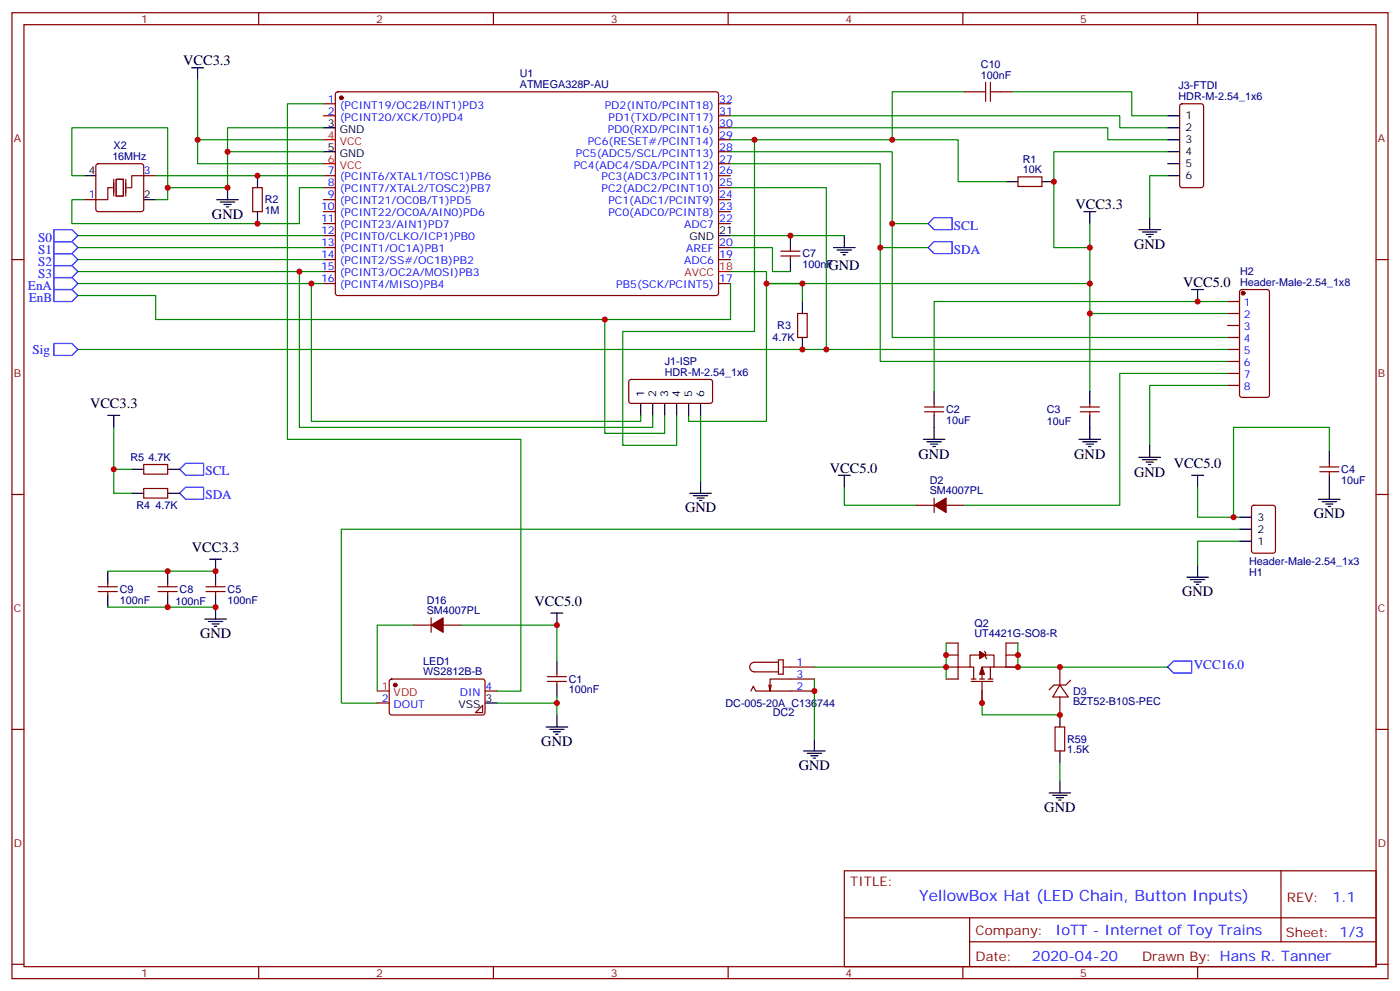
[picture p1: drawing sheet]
<svg xmlns="http://www.w3.org/2000/svg" width="412mm" height="292mm" viewBox="0 0 412 292" stroke-linecap="round" stroke-linejoin="round" font-family="sans-serif">
<g fill="none" stroke="#870000" stroke-width=".35">
<path d="M3.5 3.7h405.4v284.4h-405.4zM7.1 7.3h398.2v277.3h-398.2zM76.2 3.7v3.6M145.3 3.7v3.6M214.5 3.7v3.6M283.6 3.7v3.6M352.8 3.7v3.6M95.2 30.6h3.6M95.2 34.1h3.6M99 27.2l.5-.2 111.7 .1 .5 .6-.1 58.9-.6 .4-111.8-.1-.4-.6v-58.6zM211.7 30.6h3.5M211.7 34.1h3.5"/>
<path d="M211.7 37.6h3.5M284 27h3.5M294.6 27h3.5M347.7 30.8l.5-.2h5.6l.7 .4v23.5l-.4 .7h-5.9l-.7-.4v-23.5zM24.7 58.8h3.5M28.5 48.4l.4-.2h12.7l.5 .2 .2 .5v12.7l-.2 .5-.5 .2h-12.7l-.5-.2-.2-.5v-12.7zM42.3 51.7h3.6M74.4 55.2h2.9v7.1h-2.9zM95.2 51.7h3.6M95.2 55.2h3.6M95.2 58.8h3.6M211.7 51.7h3.5"/>
<path d="M211.7 55.2h3.5M211.7 58.8h3.5M211.7 48.2h3.5M211.7 44.7h3.5M211.7 41.1h3.5M299.9 52.1h7v2.8h-7zM3.5 76.4h3.6M95.2 76.4h3.6M95.2 62.3h3.6M95.2 65.8h3.6M95.2 69.4h3.6M95.2 72.9h3.6"/>
<path d="M95.2 79.9h3.6M211.7 76.4h3.5M211.7 62.3h3.5M211.7 65.8h3.5M211.7 72.9h3.5M230 75.4h5.7M230 73.9h5.7M232.8 72.9v1M232.8 75.4v1M405.3 76.4h3.6M95.2 83.5h3.6M211.7 83.5h3.5"/>
<path d="M234.9 92.3h2.9v7h-2.9zM361.6 88.8h3.5M361.6 92.3h3.5M361.6 95.8h3.5M361.6 99.3h3.5M365.4 85.4l.4-.2h7.4l.7 .5v30.6l-.4 .6-7.7 .1-.6-.5-.1-30.6zM185.4 111.9l.5-.2h23.6l.4 .7-.1 5.9-.6 .4h-23.6l-.4-.7v-5.6zM272.3 119.8h5.7M275.2 118.7v1.1M318.2 119.8h5.6M321 118.7v1.1M361.6 102.9h3.5"/>
<path d="M361.6 106.4h3.5M361.6 109.9h3.5M361.6 113.5h3.5M42.3 136.7h7.1v2.9h-7.1zM272.3 121.2h5.7M275.2 121.2v1.1M318.2 121.2h5.6M321 121.2v1.1M388.8 138.9h5.6M388.8 137.4h5.6M391.6 136.4v1M391.6 138.9v1"/>
<path d="M3.5 145.6h3.6M42.3 143.8h7.1v2.8h-7.1zM269.9 148.7h5.3M275.2 146.6v4.2M278.7 148.7h5.3M368.9 148.9l.5-.2h5.6l.7 .5v12.9l-.5 .7h-5.8l-.7-.4v-13zM405.3 145.6h3.6M28.9 174.1h5.7M28.9 172.7h5.7M31.7 171.7v1M31.7 174.1v1.1M46.6 174.1h5.6"/>
<path d="M46.6 172.7h5.6M49.4 171.7v1M49.4 174.1v1.1M60.7 174.1h5.6M60.7 172.7h5.6M63.5 171.7v1M63.5 174.1v1.1M121.7 184h5.3M127 181.9v4.2M130.5 184h5.3M161.2 199.2h5.7M164 198.1v1.1"/>
<path d="M229.3 194.2h1.4v4.3h-1.4zM229.3 194.9h-7.1a1.41 1.41 0 0 0-1.4 1.5 1.41 1.41 0 0 0 1.4 1.4h7.1M230.7 196.4h9.2M239.9 199.9h-13.1v3.5l-.3-1.8M278.7 189.3h3.5v7.1h-3.5M278.7 192.8h3.5M285.8 196.4h-3.6v3.5h-3.5M286.1 199.9h1.4M288.6 192.8h-2.8v3.6h1v3.5M288.6 199.9h1.4M290 191.8l.3 .3v1.4l.4 .4M290.3 192.8h2.5v3.6h-3.5v3.5"/>
<path d="M291 199.9h1.5M291.7 196.4v3.5M296.3 196.4h3.6M296.3 192.8h3.6M299.9 189.3h-3.6v7.1h-3.5M312.2 196.4v5.2M3.5 214.7h3.6M111.1 206.9h3.6M114.9 200.1l.5-.2h27l.5 .7-.1 9.4-.6 .5-27.1-.1-.4-.6v-9.2zM142.2 207.6v2.2h-2.1zM142.9 203.4h3.5M161.2 200.6h5.7"/>
<path d="M164 200.6v1M221.2 203.4l.7-1.4 .7 1.4h17.3M227.2 201.6l-.4 1.8M286.1 200.6h6.4M289.3 200.6v6.3M310.8 214h2.8v7.1h-2.8zM312.2 201.6l2.5 3.6h-4.6zM312.2 205.2v5.3M315.4 200.2l-1.4 1.4h-3.6l-1.4 1.5M405.3 214.7h3.6M248.7 256.3h156.6v28.3h-156.6zM377.3 256.4v20.8"/>
<path d="M248.7 270.2h156.5M285.6 277.2h119.6M285.6 270.2v14.1M3.5 283.8h3.6M76.2 284.6v3.5M145.3 284.6v3.5M214.5 284.6v3.5M283.6 284.6v3.5M352.8 284.6v3.5M405.3 283.8h3.6"/>
</g>
<g fill="#870000" stroke="#870000" stroke-width=".35">
<path d="M127 184l3.5-2.1v4.2z"/>
<path d="M289.3 196.4l.7 2.1h-1.4z"/>
<path d="M288.6 191.8l1.7 1-1.7 1.1z"/>
<path d="M275.2 148.7l3.5-2.1v4.2z"/>
<circle cx="366.2" cy="86.3" r=".53"/>
<circle cx="100.5" cy="28.8" r=".53"/>
<circle cx="116.4" cy="201.6" r=".53"/>
</g>
<g fill="none" stroke="#000" stroke-width=".35">
<path d="M56.4 20h3.6M58.2 20v3.5M95.2 37.6h3.6M344 37.6h3.5M344 34.1h3.5M24.7 51.7h3.5M42.3 58.8h3.6M63.9 58.8h6.3M64.9 59.5h4.2M67 55.2v3.6M75.8 51.7v3.5M95.2 44.7h3.6"/>
<path d="M296.3 53.5h3.6M306.9 53.5h3.5M344 44.7h3.5M344 51.7h3.5M344 41.1h3.5M344 48.2h3.5M66 60.2h2.1M66.7 60.9h.7M75.8 62.3v3.5M211.7 69.4h3.5M232.8 69.4v3.5M232.8 76.4v3.5"/>
<path d="M245.5 72.9h6.4M246.6 73.6h4.2M247.6 74.3h2.2M248.4 75h.7M248.7 69.4v3.5M319.3 62.3h3.5M321 62.3v3.5M335.5 67.6h6.3M336.5 68.3h4.3M337.6 69h2.1M338.3 69.7h.7M338.7 64.1v3.5"/>
<path d="M236.4 88.8v3.5M236.4 99.3v3.6M351 85.2h3.5M352.8 85.2v3.6M188.7 118.7v3.6M192.3 118.7v3.6M195.8 118.7v3.6M199.3 118.7v3.6M202.8 118.7v3.6M206.4 118.7v3.6M275.2 115.2v3.5M321 115.2v3.5"/>
<path d="M31.7 122.3h3.6M33.5 122.3v3.5M38.8 138.1h3.5M49.4 138.1h3.5M246.9 139.9h3.6M248.7 139.9v3.5M272 129.3h6.3M273 130h4.3M274.1 130.7h2.1M274.8 131.4h.7M275.2 122.3v7M317.9 129.3h6.3"/>
<path d="M318.9 130h4.2M320 130.7h2.1M320.7 131.4h.7M321 122.3v7M335.5 134.6h6.3M336.5 135.3h4.3M337.6 136h2.1M338.3 136.7h.7M338.7 131.1v3.5M351 139.9h3.5M352.8 139.9v3.5M391.6 132.9v3.5"/>
<path d="M391.6 139.9v7.1M38.8 145.2h3.5M49.4 145.2h3.5M203.2 145.2h6.3M204.3 145.9h4.2M205.3 146.6h2.1M206 147.3h.7M206.4 141.7v3.5M365.1 152.3h3.6M365.1 159.3h3.6M365.1 155.8h3.6M388.4 147h6.4"/>
<path d="M389.5 147.7h4.2M390.5 148.4h2.1M391.2 149.1h.7M31.7 168.1v3.6M31.7 175.2v3.5M49.4 168.1v3.6M49.4 175.2v3.5M61.7 164.6h3.6M63.5 164.6v7.1M63.5 175.2v7M349.6 169.9h6.4M350.7 170.6h4.2"/>
<path d="M351.7 171.3h2.1M352.4 172h.7M352.8 166.4v3.5M60.3 182.2h6.4M61.4 183h4.2M62.4 183.7h2.2M63.1 184.4h.8M162.3 180.5h3.5M164 180.5v3.5M164 194.6v3.5M142.9 206.9h3.5M160.9 214h6.3"/>
<path d="M161.9 214.7h4.3M163 215.4h2.1M163.7 216.1h.7M164 201.6v3.6M164 210.5v3.5M239.9 217.5v3.6M312.2 210.5v3.5M236.7 221.1h6.4M237.8 221.8h4.2M238.8 222.5h2.1M239.5 223.2h.7M309 233.4h6.4"/>
<path d="M310.1 234.1h4.2M311.1 234.8h2.2M311.9 235.5h.7M312.2 221.1v3.5M312.2 229.9v3.5"/>
</g>
<g fill="none" stroke="#008700" stroke-width=".35">
<path d="M58.2 23.5v17.6h37M95.2 37.6h-28.2v7.1M95.2 30.6h-10.5v98.7h68.8v74.1h-7.1M215.2 34.1h114.6v3.5h14.2M215.2 37.6h111.1v3.5h17.7M284 27h-21.2v14.1h-47.6M298.1 27h35.3v7.1h10.6M24.7 51.7h-3.5v-14.1h28.2v21.2h-3.5M45.9 51.7h49.3M58.2 41.1v7.1h37M95.2 44.7h-28.2v10.5h-17.6M95.2 55.2h-7v10.6h-67v-7h3.5"/>
<path d="M215.2 48.2h44.1v58.2h102.3M215.2 44.7h47.6v54.6h98.8M215.2 55.2h28.2v47.7M222.2 41.1v56.5h-38.8v33.5h15.9v-8.8M262.8 41.1h19.4v12.4h14.1M344 51.7h-5.3v12.4M344 44.7h-33.6v28.2h10.6M22.9 69.4h72.3M22.9 72.9h72.3M22.9 76.4h72.3M22.9 79.9h72.3M88.2 79.9v45.9h104.1v-3.5"/>
<path d="M215.2 79.9h10.6v3.6h95.2M215.2 72.9h12.3v7h5.3M215.2 69.4h33.5M259.3 72.9h14.1M262.8 65.8h10.6M321 65.8v26.5h40.6M22.9 83.5h72.3M91.7 83.5v40.5h97v-1.7M178.2 94.1v33.5h17.6v-5.3M215.2 83.5v10.6h-169.3v-7.1h-23M225.8 83.5h10.6v5.3M236.4 83.5h-10.6v40.5h-23v-1.7"/>
<path d="M321 92.3v22.9M361.6 88.8h-86.4v26.4M22.9 102.9h338.7M361.6 113.5h-22.9v17.6M361.6 109.9h-31.8v38.8h-45.8M33.5 138.1v7.1h5.3M33.5 125.8v12.3h5.3M206.4 122.3v19.4M391.6 132.9v-7.1h-28.2v26.5M248.7 143.4v5.3h21.2M352.8 143.4v8.9h12.3M365.1 159.3h-12.3v7.1"/>
<path d="M365.1 155.8h-264.6v51.1h10.6M31.7 168.1h31.8M31.7 178.7h31.8M121.7 184h-10.6v19.4M135.8 184h28.2v10.6M239.9 199.9v17.6M239.9 196.4h38.8M278.7 189.3v10.6M296.3 196.4h47.7M299.9 189.3v7.1M146.4 206.9h17.6M164 205.2v5.3"/>
<path d="M289.3 203.4v7.1h22.9M312.2 224.6v5.3"/>
</g>
<path d="M95.2 41.1h3.6M95.2 48.2h3.6M211.7 79.9h3.5M111.1 203.4h3.6" fill="none" stroke="#f00" stroke-width=".35"/>
<path d="M15.9 67.6h5.3l1.7 1.8-1.7 1.7h-5.3zM15.9 71.1h5.3l1.7 1.8-1.7 1.7h-5.3zM15.9 74.6h5.3l1.7 1.8-1.7 1.8h-5.3zM15.9 78.2h5.3l1.7 1.7-1.7 1.8h-5.3zM275.2 64.1h5.3v3.5h-5.3l-1.8-1.8zM275.2 71.1h5.3v3.5h-5.3l-1.8-1.7zM15.9 81.7h5.3l1.7 1.8-1.7 1.7h-5.3zM15.9 85.2h5.3l1.7 1.8-1.7 1.8h-5.3zM15.9 101.1h5.3l1.7 1.8-1.7 1.7h-5.3zM54.7 136.4h5.3v3.5h-5.3l-1.8-1.8zM54.7 143.4h5.3v3.6h-5.3l-1.8-1.8zM344 196.4l1.7-1.8h5.3v3.5h-5.3z" fill="none" stroke="#00f" stroke-width=".35"/>
<path d="M33.2 55.2h-1.5v3.6h-3.5M33.5 52.8v4.9M34.2 52.8h2.1v4.9h-2.1zM37 52.8v4.9M42.3 51.7h-3.5v3.5h-1.4" fill="none" stroke="#870012" stroke-width=".35"/>
<path d="M287.5 27h2.8M290.3 24.2v5.6M291.7 27h2.9M291.7 24.2v5.6" fill="none" stroke="#a10000" stroke-width=".35"/>
<g fill="#c00">
<circle cx="88.2" cy="79.9" r=".88"/>
<circle cx="178.2" cy="94.1" r=".88"/>
<circle cx="225.8" cy="83.5" r=".88"/>
<circle cx="236.4" cy="102.9" r=".88"/>
<circle cx="75.8" cy="65.8" r=".88"/>
<circle cx="75.8" cy="51.7" r=".88"/>
<circle cx="321" cy="83.5" r=".88"/>
<circle cx="310.4" cy="53.5" r=".88"/>
<circle cx="63.5" cy="168.1" r=".88"/>
<circle cx="49.4" cy="168.1" r=".88"/>
<circle cx="49.4" cy="55.2" r=".88"/>
<circle cx="67" cy="44.7" r=".88"/>
<circle cx="58.2" cy="41.1" r=".88"/>
<circle cx="321" cy="92.3" r=".88"/>
<circle cx="67" cy="55.2" r=".88"/>
<circle cx="363.4" cy="152.3" r=".88"/>
<circle cx="49.4" cy="178.7" r=".88"/>
<circle cx="63.5" cy="178.7" r=".88"/>
<circle cx="321" cy="72.9" r=".88"/>
<circle cx="262.8" cy="41.1" r=".88"/>
<circle cx="91.7" cy="83.5" r=".88"/>
<circle cx="236.4" cy="83.5" r=".88"/>
<circle cx="222.3" cy="41.1" r=".88"/>
<circle cx="243.4" cy="102.9" r=".88"/>
<circle cx="232.8" cy="69.4" r=".88"/>
<circle cx="33.5" cy="138.1" r=".88"/>
<circle cx="262.8" cy="65.8" r=".88"/>
<circle cx="259.3" cy="72.9" r=".88"/>
<circle cx="239.9" cy="203.4" r=".88"/>
<circle cx="278.7" cy="196.4" r=".88"/>
<circle cx="289.3" cy="206.9" r=".88"/>
<circle cx="299.9" cy="196.4" r=".88"/>
<circle cx="278.7" cy="192.8" r=".88"/>
<circle cx="299.9" cy="192.8" r=".88"/>
<circle cx="164" cy="184" r=".88"/>
<circle cx="164" cy="206.9" r=".88"/>
<circle cx="352.8" cy="88.8" r=".88"/>
<circle cx="312.2" cy="210.5" r=".88"/>
<circle cx="312.2" cy="196.4" r=".88"/>
</g>
<text font-size="4.6" fill="#00f" x="270.8" y="265.4">YellowBox Hat (LED Chain, Button Inputs)</text>
<g font-size="4.2">
<text x="54" y="19.3">VCC3.3</text>
<text x="62.4" y="64.4">GND</text>
<text x="316.8" y="61.6">VCC3.3</text>
<text x="334.1" y="73.2">GND</text>
<text x="244.1" y="79.6">GND</text>
<text x="348.5" y="84.5">VCC5.0</text>
<text x="26.5" y="120.2">VCC3.3</text>
<text x="270.6" y="135">GND</text>
<text x="316.4" y="135">GND</text>
<text x="345.8" y="137.8">VCC5.0</text>
<text x="244.5" y="139.2">VCC5.0</text>
<text x="334.1" y="140.3">GND</text>
<text x="201.8" y="150.8">GND</text>
<text x="387" y="152.6">GND</text>
<text x="56.5" y="162.5">VCC3.3</text>
<text x="157.4" y="178.4">VCC5.0</text>
<text x="348.2" y="175.5">GND</text>
<text x="58.9" y="187.9">GND</text>
<text x="159.5" y="219.6">GND</text>
<text x="235.3" y="226.7">GND</text>
<text x="307.6" y="239">GND</text>
</g>
<g font-size="4.2" fill="#00f">
<text x="392.5" y="265.6">1.1</text>
<text x="310.9" y="275.2">IoTT - Internet of Toy Trains</text>
<text x="304" y="283">2020-04-20</text>
</g>
<g font-size="3.9" fill="#00f">
<text x="11.3" y="71.1">S0</text>
<text x="281" y="67.6">SCL</text>
<text x="11.3" y="74.6">S1</text>
<text x="281" y="74.6">SDA</text>
<text x="11.3" y="78.2">S2</text>
<text x="11.3" y="81.7">S3</text>
<text x="8.2" y="85.2">EnA</text>
<text x="8.5" y="88.8">EnB</text>
<text x="9.6" y="104.1">Sig</text>
<text x="60.5" y="139.9">SCL</text>
<text x="60.5" y="147">SDA</text>
<text x="351.7" y="197.1">VCC16.0</text>
</g>
<g font-size="3.9" fill="#800">
<text x="250.5" y="260.9">TITLE:</text>
<text x="379.1" y="265.6">REV:</text>
<text x="287.4" y="275.1">Company:</text>
<text x="378.7" y="275.7">Sheet: 1/3</text>
<text x="287.4" y="282.8">Date:</text>
<text x="336.4" y="282.9">Drawn By: Hans R. Tanner</text>
</g>
<g font-size="3.2" fill="#800">
<text x="41.6" y="6.7">1</text>
<text x="110.8" y="6.7">2</text>
<text x="179.9" y="6.7">3</text>
<text x="249.1" y="6.7">4</text>
<text x="318.2" y="6.7">5</text>
<text x="4.1" y="41.8">A</text>
<text x="405.9" y="41.8">A</text>
<text x="4.1" y="111">B</text>
<text x="405.9" y="111">B</text>
<text x="4.1" y="180.1">C</text>
<text x="405.9" y="180.1">C</text>
<text x="4.1" y="249.3">D</text>
<text x="405.9" y="249.3">D</text>
<text x="41.6" y="287.5">1</text>
<text x="110.8" y="287.5">2</text>
<text x="179.9" y="287.5">3</text>
<text x="249.1" y="287.5">4</text>
<text x="318.2" y="287.5">5</text>
</g>
<g font-size="3.2" fill="#000080">
<text x="153.1" y="22.8">U1</text>
<text x="288.9" y="20">C10</text>
<text x="288.9" y="23.1">100nF</text>
<text x="153.1" y="26">ATMEGA328P-AU</text>
<text x="347.2" y="29.5">HDR-M-2.54_1x6</text>
<text x="347.2" y="26.3">J3-FTDI</text>
<text x="33.1" y="47.1">16MHz</text>
<text x="33.4" y="44">X2</text>
<text x="301.3" y="47.8">R1</text>
<text x="301.3" y="51">10K</text>
<text x="78" y="59.8">R2</text>
<text x="78" y="63">1M</text>
<text x="236.4" y="75.7">C7</text>
<text x="236.4" y="78.9">100nF</text>
<text x="365.3" y="81">H2</text>
<text x="365.3" y="84.2">Header-Male-2.54_1x8</text>
<text x="227.5" y="100.4">4.7K</text>
<text x="229" y="96.9">R3</text>
<text x="195.8" y="107.5">J1-ISP</text>
<text x="195.8" y="110.6">HDR-M-2.54_1x6</text>
<text x="278.7" y="124.7">10uF</text>
<text x="278.7" y="121.6">C2</text>
<text x="308.3" y="121.6">C3</text>
<text x="308.4" y="125.1">10uF</text>
<text x="38.4" y="135.7">R5</text>
<text x="43.7" y="135.7">4.7K</text>
<text x="273.9" y="142.4">D2</text>
<text x="395.1" y="142.4">10uF</text>
<text x="395.1" y="139.2">C4</text>
<text x="40.2" y="149.9">R4</text>
<text x="45.8" y="149.9">4.7K</text>
<text x="273.9" y="145.6">SM4007PL</text>
<text x="368" y="166.4">Header-Male-2.54_1x3</text>
<text x="368" y="169.5">H1</text>
<text x="35.3" y="177.7">100nF</text>
<text x="35.3" y="174.5">C9</text>
<text x="51.7" y="178">100nF</text>
<text x="52.9" y="174.5">C8</text>
<text x="67" y="177.7">100nF</text>
<text x="67" y="174.5">C5</text>
<text x="125.7" y="177.7">D16</text>
<text x="125.7" y="180.8">SM4007PL</text>
<text x="287" y="184.4">Q2</text>
<text x="287" y="187.5">UT4421G-SO8-R</text>
<text x="124.7" y="195.7">LED1</text>
<text x="124.6" y="198.8">WS2812B-B</text>
<text x="167.6" y="200.9">C1</text>
<text x="167.6" y="204.1">100nF</text>
<text x="213.7" y="208.1">DC-005-20A_C136744</text>
<text x="316.1" y="207.6">BZT52-B10S-PEC</text>
<text x="316.1" y="204.5">D3</text>
<text x="227.7" y="210.8">DC2</text>
<text x="314.3" y="221.8">1.5K</text>
<text x="314.3" y="218.6">R59</text>
</g>
<g font-size="3.2" fill="#00f">
<text x="96.6" y="30.2">1</text>
<text x="96.6" y="33.7">2</text>
<text x="100.1" y="32">(PCINT19/OC2B/INT1)PD3</text>
<text x="100.1" y="35.5">(PCINT20/XCK/T0)PD4</text>
<text x="178.2" y="32">PD2(INT0/PCINT18)</text>
<text x="179.3" y="35.5">PD1(TXD/PCINT17)</text>
<text x="211.8" y="33.7">31</text>
<text x="211.8" y="30.2">32</text>
<text x="179" y="39">PD0(RXD/PCINT16)</text>
<text x="211.8" y="40.8">29</text>
<text x="211.8" y="37.3">30</text>
<text x="169.6" y="46.1">PC5(ADC5/SCL/PCINT13)</text>
<text x="173.1" y="42.5">PC6(RESET#/PCINT14)</text>
<text x="211.8" y="47.8">27</text>
<text x="211.8" y="44.3">28</text>
<text x="42.3" y="51.4">3</text>
<text x="96.6" y="51.4">7</text>
<text x="100.1" y="53.1">(PCINT6/XTAL1/TOSC1)PB6</text>
<text x="169" y="49.6">PC4(ADC4/SDA/PCINT12)</text>
<text x="177.2" y="53.1">PC3(ADC3/PCINT11)</text>
<text x="211.8" y="51.4">26</text>
<text x="26.2" y="58.4">1</text>
<text x="96.6" y="54.9">8</text>
<text x="96.6" y="58.4">9</text>
<text x="100.1" y="56.7">(PCINT7/XTAL2/TOSC2)PB7</text>
<text x="177.2" y="56.7">PC2(ADC2/PCINT10)</text>
<text x="211.8" y="58.4">24</text>
<text x="211.8" y="54.9">25</text>
<text x="94.6" y="61.9">10</text>
<text x="94.6" y="65.5">11</text>
<text x="100.1" y="60.2">(PCINT21/OC0B/T1)PD5</text>
<text x="100.1" y="63.7">(PCINT22/OC0A/AIN0)PD6</text>
<text x="179.2" y="63.7">PC0(ADC0/PCINT8)</text>
<text x="179.2" y="60.2">PC1(ADC1/PCINT9)</text>
<text x="211.8" y="65.5">22</text>
<text x="211.8" y="61.9">23</text>
<text x="94.6" y="69">12</text>
<text x="100.1" y="67.2">(PCINT23/AIN1)PD7</text>
<text x="100.1" y="70.8">(PCINT0/CLKO/ICP1)PB0</text>
<text x="201.5" y="67.2">ADC7</text>
<text x="94.6" y="72.5">13</text>
<text x="94.6" y="76.1">14</text>
<text x="100.1" y="74.3">(PCINT1/OC1A)PB1</text>
<text x="100.1" y="77.8">(PCINT2/SS#/OC1B)PB2</text>
<text x="201.5" y="77.8">ADC6</text>
<text x="202.2" y="74.3">AREF</text>
<text x="211.8" y="76.1">19</text>
<text x="211.8" y="72.5">20</text>
<text x="94.6" y="79.6">15</text>
<text x="94.6" y="83.1">16</text>
<text x="100.1" y="81.4">(PCINT3/OC2A/MOSI)PB3</text>
<text x="211.8" y="83.1">17</text>
<text x="100.1" y="84.9">(PCINT4/MISO)PB4</text>
<text x="181.5" y="84.9">PB5(SCK/PCINT5)</text>
<text x="366.4" y="90.2">1</text>
<text x="366.4" y="93.7">2</text>
<text x="366.4" y="97.2">3</text>
<text x="366.4" y="100.8">4</text>
<text x="366.4" y="104.3">5</text>
<text x="366.4" y="107.8">6</text>
<text x="366.4" y="111.3">7</text>
<text x="366.4" y="114.9">8</text>
<text x="234.6" y="196">1</text>
<text x="143.1" y="203.1">4</text>
<text x="234.6" y="203.1">2</text>
<text x="234.6" y="199.5">3</text>
<text x="112.5" y="206.6">2</text>
<text x="116" y="208.4">DOUT</text>
<text x="135.4" y="204.8">DIN</text>
</g>
<g font-size="3.2">
<text x="349.2" y="35.1">1</text>
<text x="96.6" y="37.3">3</text>
<text x="100.1" y="39">GND</text>
<text x="349.2" y="38.7">2</text>
<text x="96.6" y="44.3">5</text>
<text x="100.1" y="46.1">GND</text>
<text x="349.2" y="42.2">3</text>
<text x="349.2" y="45.7">4</text>
<text x="26.2" y="51.4">4</text>
<text x="349.2" y="49.2">5</text>
<text x="349.2" y="52.8">6</text>
<text x="42.3" y="58.4">2</text>
<text x="203.1" y="70.8">GND</text>
<text x="211.8" y="69">21</text>
<text x="189.8" y="117" transform="rotate(-90 189.8 117)">1</text>
<text x="193.3" y="117" transform="rotate(-90 193.3 117)">2</text>
<text x="196.8" y="117" transform="rotate(-90 196.8 117)">3</text>
<text x="200.4" y="117" transform="rotate(-90 200.4 117)">4</text>
<text x="203.9" y="117" transform="rotate(-90 203.9 117)">5</text>
<text x="207.4" y="117" transform="rotate(-90 207.4 117)">6</text>
<text x="370.4" y="153.3">3</text>
<text x="370.4" y="160.4">1</text>
<text x="370.4" y="156.8">2</text>
<text x="135.1" y="208.4">VSS</text>
<text x="143.1" y="206.6">3</text>
</g>
<g font-size="3.2" fill="#f00">
<text x="96.6" y="40.8">4</text>
<text x="96.6" y="47.8">6</text>
<text x="100.1" y="42.5">VCC</text>
<text x="100.1" y="49.6">VCC</text>
<text x="201.6" y="81.4">AVCC</text>
<text x="211.8" y="79.6">18</text>
<text x="112.5" y="203.1">1</text>
<text x="116" y="204.8">VDD</text>
</g>
</svg>
